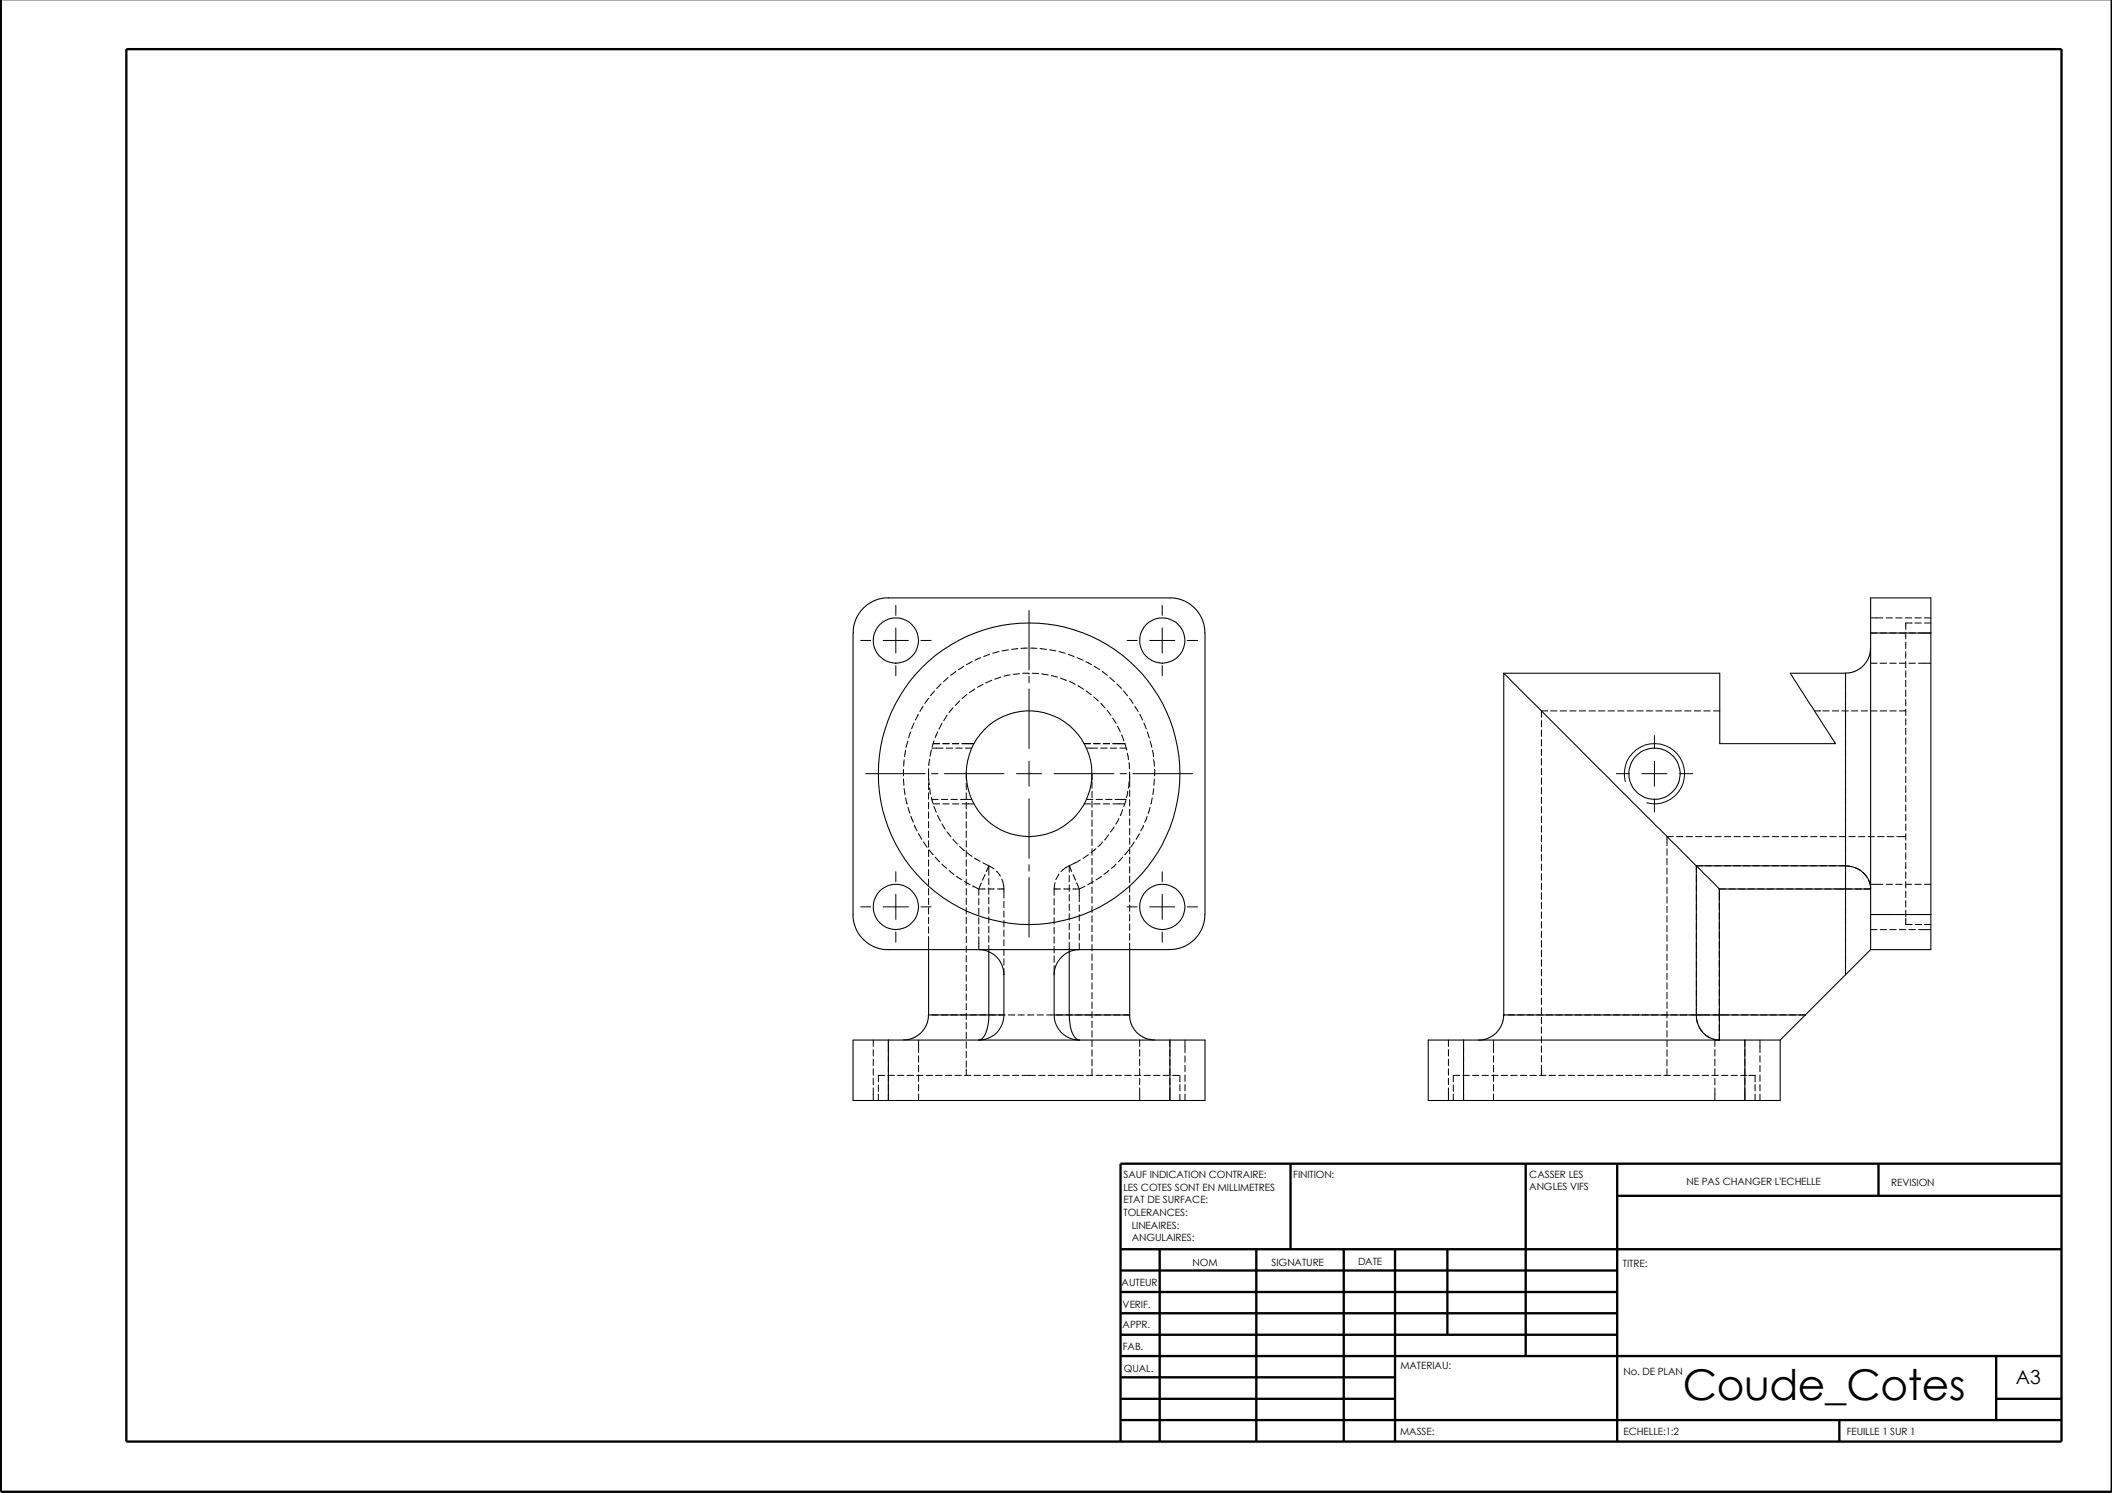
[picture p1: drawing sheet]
<svg xmlns="http://www.w3.org/2000/svg" width="420mm" height="297mm" viewBox="0 0 420 297" stroke-linecap="round" stroke-linejoin="round" font-family="sans-serif">
<g fill="none" stroke="#000" stroke-width=".47">
<path d="M.2 -.1v296.9h419.9v-296.9M25.1 9.8h385v277h-385zM256.7 231.5v17M303.5 231.5v38.3M321.7 231.5v55.3M321.7 237.9h88.4M373.7 231.5v6.4M410.1 231.5h-187.2v55.3M222.9 248.5h187.2M222.9 257h98.8M222.9 252.8h98.8M230.7 248.5v38.3"/>
<path d="M249.9 248.5v38.3M267.3 248.5v38.3M277.5 248.5v38.3M287.9 248.5v17.1M222.9 278.3h54.6M222.9 274h54.6M222.9 269.8h187.2M222.9 265.6h98.8M222.9 261.3h98.8M397.1 278.3h13M397.1 269.8v12.7M222.9 282.5h187.2"/>
<path d="M365.9 282.5v4.3"/>
</g>
<g fill="none" stroke="#000" stroke-width=".2">
<path d="M171.2 127.4h2M175.7 127.4h5M178.2 120.4v2M178.2 124.9v5M178.2 132.4v2.1M183.2 127.4h2M184.7 138.9l-.7 1.1M185.9 137.5l-.8 .9M187.2 136.1l-.9 .8M188.6 134.8l-.9 .8M190.1 133.6l-1 .8M190.9 139.4l-.9 .9"/>
<path d="M191.7 132.5l-1 .8M192.4 138.2l-1 .8M193.4 131.6l-1.1 .6M193.9 137.1l-1 .7M195.1 130.9l-1.1 .5M195.6 136.1l-1.1 .6M196.9 130.2l-1.2 .4M197.3 135.3l-1.2 .5M198.7 129.6l-1.2 .4M199.1 134.7l-1.2 .4M200.6 129.3l-1.3 .2M200.9 134.3l-1.2 .2"/>
<path d="M202.5 129l-1.3 .2M202.8 134l-1.2 .2M203.4 133.9h1.3M204.4 128.9l-1.3 .1M204.7 133.9h.1M204.7 121.5v11.8M204.7 134.5v1.3M204.7 137.1v11.8M205 128.9l1.3 .1M205.3 133.9l1.3 .1M206.9 129l1.3 .2M207.3 134.1l1.2 .2"/>
<path d="M208.8 129.3l1.2 .2M209.2 134.4l1.2 .3M210.7 129.6l1.2 .4M211 134.9l1.2 .5M212.5 130.2l1.2 .4M212.8 135.6l1.1 .5M214.3 130.9l1.2 .5M214.4 136.4l1.1 .7M216 131.7l1.2 .5M216.1 137.5l1 .7M217.6 138.6l.9 .9M217.7 132.5l1.1 .7"/>
<path d="M219 139.9l.8 .9M219.3 133.6l1 .8M220.8 134.8l.9 .8M222.2 136.1l.9 .8M223.5 137.5l.8 .9M224.2 127.4h2M224.7 138.9l.7 1.1M228.7 127.4h5M231.2 120.4v2M231.2 124.9v5M231.2 132.4v2.1M236.2 127.4h2"/>
<path d="M367.1 133.9v1.3M367.1 135.8v1.3M367.1 137.8v1.2M367.1 139.7v1.2M372.1 125.9h1.3M372.1 122.9h2.5M372.1 132h1.3M374 125.9h1.3M374 132h1.3M375.2 122.9h1.3M376 125.9h1.2M376 132h1.2"/>
<path d="M377.1 122.9h1.3M377.9 125.9h1.2M377.9 132h1.2M379 122.9h1.3M379.1 125.9v1.2M379.1 127.8v1.2M379.1 129.7v1.2M379.1 131.6v1.2M379.1 133.5v1.2M379.1 135.4v1.3M379.1 137.3v1.3M379.1 139.2v1.3"/>
<path d="M379.8 125.9h1.2M379.8 132h1.2M380.4 124h-1.3v1.2M380.9 122.9h1.3M380.9 124h1.3M381.7 125.9h2.4M381.7 132h2.4M382.9 122.9h1.2M382.9 124h1.2M172.2 153.9h11.9M179.7 153.1v1.2M179.7 155l.1 1.3"/>
<path d="M179.9 151.2l-.1 1.2M179.9 156.9l.1 1.2M180.2 149.3l-.3 1.2M180.2 158.7l.3 1.3M180.6 147.4l-.4 1.3M181.1 145.6l-.3 1.2M181.9 143.8l-.6 1.2M182.7 142.1l-.6 1.2M183.6 140.5l-.6 1.1M184.7 155l.2 1.1M184.7 153v2.2M184.7 155.8v1.3"/>
<path d="M184.7 157.7v1.3M184.7 159.6v1.3M184.9 156.8l.2 1.2M184.9 151l-.1 1.3M185.3 158.6l.3 1.3M185.3 149.2l-.3 1.3M185.3 153.9h1.3M185.4 159h1.2M185.4 148.8h2.2M185.7 148h1.2M185.7 159.9h1.2M185.8 147.4l-.3 1.2"/>
<path d="M186.6 145.6l-.6 1.2M187.3 159h1.2M187.4 143.9l-.6 1.1M187.6 148h1.2M187.6 159.9h1.2M187.9 153.9h11.8M188.2 148.8h1.3M188.4 142.3l-.7 1.1M189.2 159h1.2M189.5 148h1.2M189.5 159.9h1.2M189.6 140.8l-.8 1"/>
<path d="M190.1 148.8h1.3M191.1 159h2.2M191.4 148h2.3M191.4 159.9h2.3M192.1 148.8h1.2M192.2 153.9v1.3M192.2 155.8v1.3M192.2 157.7v1.3M192.2 159.6v1.3M202.2 153.9h5M204.7 151.4v5M204.7 158.9v11.9"/>
<path d="M209.7 153.9h11.9M215.7 148h1.2M215.7 159.9h1.2M216.1 159h1.3M216.1 148.8h2.2M217.2 153.9v1.3M217.2 155.5v1.3M217.2 157.4v1.3M217.2 159.3v1.3M217.6 148h1.3M217.6 159.9h1.3M218 159h1.3"/>
<path d="M219 148.8h1.2M219.5 148h1.3M219.5 159.9h1.3M220 159h1.2M220.2 141.3l.8 1M220.9 148.8h1.3M221.3 142.9l.7 1M221.4 148h2.4M221.4 159.9h2.4M221.9 159h2.2M222.3 144.5l.6 1.1M222.8 148.8h1.3"/>
<path d="M222.8 153.9h1.3M223.2 146.2l.4 1.2M223.8 148l.3 1.2M224 159.3l-.4 1.2M224.3 149.9l.2 1.2M224.4 157.4l-.3 1.3M224.6 151.7l.1 1.3M224.6 155.5l-.1 1.3M224.7 153.6v1.3M224.7 153.9v1.3M224.7 155.3v1.2M224.7 157.2v1.3"/>
<path d="M224.7 159.1v1.3M225.4 153.9h11.8M225.8 140.5l.6 1.1M226.8 142.1l.5 1.2M227.6 143.8l.4 1.2M228.2 145.6l.4 1.2M228.8 147.4l.3 1.3M229.2 158.7l-.3 1.3M229.3 149.3l.2 1.2M229.5 156.9l-.1 1.2M229.5 151.2l.1 1.2M229.6 155v1.3"/>
<path d="M229.7 153.1v1.2M306.7 143.3v1.3M306.7 145.2v1.3M306.7 147.2v1.2M306.7 149.1v1.2M306.7 151v1.2M306.7 152.9v1.2M306.7 154.8v1.2M306.7 156.7v1.2M306.7 158.6v1.3M307.9 141.4h-1.2v1.3M308.5 141.4h1.2"/>
<path d="M310.4 141.4h1.2M312.3 141.4h1.3M314.2 141.4h1.3M316.1 141.4h1.3M318 141.4h1.3M319.9 141.4h1.3M321.6 153.9h2.5M321.8 141.4h1.3M323.3 155.5a6 6 0 0 1 5.3-7.6 6 6 0 0 1 6.5 6.5 6 6 0 0 1-7.5 5.3M323.7 141.4h1.3M325.6 141.4h1.3M326.6 153.9h5"/>
<path d="M327.5 141.4h1.3M329.1 146.3v2.6M329.1 151.4v5M329.1 158.9v2.6M329.4 141.4h1.3M331.3 141.4h1.3M333.2 141.4h1.3M334.1 153.9h2.7M335.1 141.4h1.3M337 141.4h1.3M339 141.4h1.2M340.9 141.4h1.2"/>
<path d="M361 141.4h1.2M362.6 141.4h1.3M364.5 141.4h1.3M366.4 141.4h1.3M367.1 141.6v1.2M367.1 143.5v1.2M367.1 145.4v1.2M367.1 147.3v1.2M367.1 149.2v1.3M367.1 151.1v1.3M367.1 153v1.3M367.1 154.9v1.3"/>
<path d="M367.1 156.8v1.3M367.1 158.7v1.3M368.3 141.4h1.3M370.2 141.4h1.3M372.1 141.4h1.3M374 141.4h1.3M376 141.4h1.2M377.9 141.4h1.2M379.1 141.1v1.3M379.1 143v1.3M379.1 144.9v1.3M379.1 146.8v1.3"/>
<path d="M379.1 148.7v1.3M379.1 150.6v1.3M379.1 152.5v1.3M379.1 154.4v1.3M379.1 156.3v1.3M379.1 158.2v1.3M178.2 173.4v2M178.2 177.9v5M180.6 160.6l.4 1.2M181.2 162.4l.5 1.2M181.9 164.2l.5 1.1M182.7 165.9l.7 1.1"/>
<path d="M183.7 167.5l.7 1.1M184.7 161.5v1.3M184.7 163.4v1.3M184.7 165.4v1.2M184.7 167.3v1.2M184.7 169.2v1.2M184.7 171.1v1.2M184.7 173v1.2M184.7 174.9v1.2M184.7 176.8v1.3M184.7 178.7v1.3M184.8 169.1l.8 1"/>
<path d="M185.8 160.4l.5 1.2M186 170.5l.9 .9M186.5 162.2l.6 1.2M187.4 171.9l.9 .9M187.4 163.9l.6 1.1M188.4 165.5l.8 1M188.8 173.2l1 .8M189.6 167l.8 .9M190.3 174.4l1 .6M190.9 168.4l.9 .8M191.9 175.4l1.1 .6M192.2 161.5v1.3"/>
<path d="M192.2 163.4v1.3M192.2 165.4v1.2M192.2 167.3v1.2M192.2 169.2v1.2M192.2 171.1v1.2M192.2 173v1.2M192.2 174.9v1.2M192.2 176.8v1.3M192.2 178.7v1.3M192.4 169.6l1 .8M193.6 176.3h.1M193.6 176.3l1.1 .6"/>
<path d="M193.9 170.7l1.1 .7M194.7 176.9h1.3M194.7 176.9v1.2M194.7 178.8v1.2M195.2 175.7l-.5 1.2M195.5 171.7l1.2 .6M195.9 174l-.5 1.1M196.5 176.9h1.3M196.7 172.3v1.8M196.7 174.8v1.2M196.7 176.7v1.2M196.7 178.6v1.2"/>
<path d="M196.7 172.3l-.5 1.1M196.7 172.3l1.1 .6M198.2 173.3l.8 1M198.4 176.9h1.3M199.3 174.9l.4 1.2v.8M199.7 176.9v1.8M199.7 179.3v1.3M204.7 172v1.3M204.7 174.6v11.8M209.7 176.9h1.3M209.7 176.9v1.2M209.7 178.8v1.2"/>
<path d="M209.9 175.6l-.2 1.3M210.7 173.9l-.7 1.1M211.6 176.9h1.3M212.7 172.3l.5 1.1M212.7 172.3l-.7 .3-.9 .8M212.7 172.3v1.2M212.7 174.2v1.2M212.7 176.1v1.2M212.7 178v1.2M212.7 179.9v1.2M213.4 176.9h1.3M213.5 174l.5 1.1"/>
<path d="M214.2 175.7l.5 1.2M214.7 176.9v2.5M214.9 171.1l-2.2 1.2M215.8 176.3l-1.1 .6M216.5 170.1l-1 .7M217.2 161.2v1.3M217.2 163.2v1.2M217.2 165.1v1.2M217.2 167v1.2M217.2 168.9v1.2M217.2 170.8v1.2M217.2 172.7v1.2"/>
<path d="M217.2 174.6v1.3M217.2 176.5v1.3M217.2 178.4v1.3M217.5 175.4l-1.1 .6M218 168.9l-1 .8M219.1 174.4l-1.1 .6M219.4 167.5l-.9 .9M220.5 166.1l-.7 1M220.6 173.2l-1 .7M221.6 164.5l-.7 1M222 171.9l-.9 .9M222.6 162.9l-.6 1.1"/>
<path d="M223.3 161.1l-.4 1.2M223.3 170.5l-.8 .9M224.6 169.1l-.8 1M224.7 161v1.3M224.7 162.9v1.3M224.7 164.8v1.3M224.7 166.7v1.3M224.7 168.6v1.3M224.7 170.5v1.3M224.7 172.4v1.3M224.7 174.3v1.3M224.7 176.2v1.3"/>
<path d="M224.7 178.1v1.3M225.7 167.5l-.8 1.1M226.6 165.9l-.6 1.1M227.5 164.2l-.6 1.1M228.2 162.4l-.5 1.2M228.8 160.6l-.4 1.2M231.2 173.4v2M231.2 177.9v5M306.7 160.5v1.3M306.7 162.4v1.3M306.7 164.3v1.3M306.7 166.2v1.3"/>
<path d="M306.7 168.1v1.3M306.7 170v1.3M306.7 171.9v1.3M306.7 173.8v1.3M306.7 175.7v1.3M306.7 177.6v1.3M306.7 179.5v1.3M331.6 168.9v1.2M331.6 170.8v1.2M331.6 172.7v1.2M331.6 174.6v1.3M331.6 176.5v1.3"/>
<path d="M331.6 178.4v1.3M332.9 166.5h-1.3v1.7M333.5 166.5h1.3M335.4 166.5h1.3M337.3 166.5h1.3M337.5 174.2v1.2M337.5 176.1v1.2M337.5 178v1.2M337.5 179.9v1.2M338.7 172.3h-1.2v1.2M339.2 172.3h1.3M339.2 166.5h1.3"/>
<path d="M341.1 172.3h1.3M341.2 166.5h1.2M342 179.7v1.3M343 172.3h1.3M343.1 166.5h1.2M343.3 176.9h-1.3v2.2M343.9 176.9h1.3M344.9 172.3h1.3M345 166.5h1.2M345.9 176.9h1.2M346.8 172.3h1.3M346.9 166.5h1.2"/>
<path d="M347.8 176.9h1.2M348.7 172.3h1.3M348.8 166.5h1.2M349.7 176.9h1.2M350.6 172.3h1.3M350.7 166.5h1.2M351.6 176.9h1.2M352.5 172.3h1.3M352.6 166.5h1.3M353.5 176.9h1.2M354.4 172.3h1.3M354.5 166.5h1.3"/>
<path d="M355.4 176.9h1.2M356.4 172.3h1.2M356.4 166.5h1.3M357.3 176.9h1.3M358.3 172.3h1.2M358.3 166.5h1.3M359.2 176.9h1.3M360.2 172.3h1.2M360.2 166.5h1.3M361.1 176.9h1.3M362.1 172.3h1.2M362.1 166.5h1.3"/>
<path d="M363 176.9h1.3M364 172.3h1.2M364 166.5h1.3M364.9 176.9h3.5M365.9 172.3l2.5 .1M365.9 166.5h1.3M367.1 160.6v1.3M367.1 162.5v1.3M367.1 164.4v1.3M367.1 166.3v1.3M367.1 168.2v1.3M367.1 170.1v3.4"/>
<path d="M367.1 173.7v1.3M367.1 175.6v2.5M367.1 178.8v1.2M367.8 166.5h1.3M369 172.6l1.1 .6M369.1 176.9h1.2M369.7 166.5h1.3M370.6 173.6l.8 .9M370.9 176.9h1.2M371.6 166.5h1.3M371.7 175.1l.4 1.2M372.1 175.9h2.5"/>
<path d="M373.5 166.5h1.3M375.2 175.9h1.3M375.4 166.5h1.3M377.1 175.9h1.3M377.3 166.5h1.8M379 175.9h1.3M379.1 160.1v1.3M379.1 162.1v1.2M379.1 164v1.2M379.1 165.9v1.2M379.1 167.8v1.2M379.1 169.7v1.2"/>
<path d="M379.1 171.6v1.2M379.1 173.5v1.3M379.1 175.4v1.3M379.1 177.3v1.3M379.1 179.2v1.3M380.9 175.9h1.3M382.9 175.9h1.2M171.2 180.4h2M175.7 180.4h5M178.2 185.4v2.1M183.2 180.4h2M184.7 180.6v1.3"/>
<path d="M184.7 182.5v1.3M184.7 184.4v1.3M184.7 186.3v1.3M184.7 187.7v1.2M192.2 180.6v1.3M192.2 182.5v1.3M192.2 184.4v1.3M192.2 186.3v1.3M192.2 188.2v1.3M192.2 190.1v1.3M192.2 192v1.3M192.2 193.9v1.3"/>
<path d="M192.2 195.8v1.3M192.2 197.7v1.3M192.2 199.6v1.3M194.7 180.7v1.2M194.7 182.6v1.3M194.7 184.5v1.3M194.7 186.4v2.5M196.7 180.5v1.2M196.7 182.4v1.2M196.7 184.3v1.2M196.7 186.2v1.3M196.7 188.1v1.3"/>
<path d="M199.7 181.2v1.3M199.7 183.1v1.3M199.7 185v1.3M199.7 186.9v1.3M199.7 188.8v1.3M199.7 190.8v1.2M199.7 192.7v1.2M209.7 180.7v1.2M209.7 182.6v1.3M209.7 184.5v1.3M209.7 186.4v1.3M209.7 188.3v1.3"/>
<path d="M209.7 190.2v1.3M209.7 192.1v1.8M212.7 181.8v1.2M212.7 183.7v1.3M212.7 185.6v1.3M212.7 187.5v1.9M214.7 180v1.3M214.7 181.9v1.3M214.7 183.9v1.2M214.7 185.8v1.2M214.7 187.7v1.2M217.2 180.3v1.3"/>
<path d="M217.2 182.2v1.3M217.2 184.1v1.3M217.2 186v1.3M217.2 187.9v1.3M217.2 189.8v1.3M217.2 191.7v1.3M217.2 193.6v1.3M217.2 195.5v1.3M217.2 197.4v1.3M217.2 199.3v1.3M224.2 180.4h2M224.7 180v1.3"/>
<path d="M224.7 181.9v1.3M224.7 183.9v1.2M224.7 185.8v1.2M224.7 187.7v1.2M228.7 180.4h5M231.2 185.4v2.1M236.2 180.4h2M306.7 181.4v1.3M306.7 183.3v1.3M306.7 185.3v1.2M306.7 187.2v1.2M306.7 189.1v1.2"/>
<path d="M306.7 191v1.2M306.7 192.9v1.2M306.7 194.8v1.2M306.7 196.7v1.3M306.7 198.6v1.3M331.6 180.3v1.3M331.6 182.2v1.3M331.6 184.1v1.3M331.6 186v1.3M331.6 187.9v1.3M331.6 189.8v1.3M331.6 191.7v1.3"/>
<path d="M331.6 193.6v1.3M331.6 195.5v1.3M331.6 197.4v1.3M331.6 199.3v1.3M337.5 181.8v1.2M337.5 183.7v1.3M337.5 185.6v1.3M337.5 187.5v1.3M337.5 189.4v1.3M337.5 191.3v1.3M337.5 193.2v1.3M337.5 195.1v1.3"/>
<path d="M337.5 197v1.3M337.5 198.9v1.3M342 181.6v1.3M342 183.5v1.3M342 185.4v1.3M342 187.3v1.3M342 189.2v1.3M342 191.1v1.3M342 193v1.3M342 194.9v1.3M342 196.8v1.3M342 198.8v1.2"/>
<path d="M367.1 180.7v1.2M367.1 182.6v1.3M367.1 184.5v1.3M367.1 186.4v1.3M367.1 188.3v1.3M367.1 190.2v1.3M367.1 192.1v1.8M372.1 181.9h2.5M372.1 185h1.3M374 185h1.3M375.2 181.9h1.3M376 185h1.2"/>
<path d="M377.1 181.9h1.3M377.9 185h1.2M379 181.9h1.3M379.1 181.1v1.3M379.1 182.7v1.2h1.3M379.8 185h1.2M380.9 181.9h1.3M381 183.9h1.3M381.7 185h2.4M382.9 181.9h1.2M382.9 183.9h1.2M173.7 206.9v1.3"/>
<path d="M173.7 208.8v1.3M173.7 210.7v1.3M173.7 212.6v1.3M173.7 214.5v1.3M173.7 216.5v2.4M174.7 215.9v1.2M174.7 217.7v1.2M176 214h-1.3v1.2M176.6 214h1.3M176.7 206.9v2.5M176.7 210.1v1.2M176.7 212v1.2"/>
<path d="M176.7 213.9v1.2M176.7 215.8v1.2M176.7 217.7v1.2M178.6 214h1.2M180.5 214h1.2M182.4 214h1.2M182.7 206.9v2.5M182.7 210.1v1.2M182.7 212v1.2M182.7 213.9v1.2M182.7 215.8v1.2M182.7 217.7v1.2"/>
<path d="M184.3 214h1.2M185.4 201.9h1.2M186.2 214h1.2M187.3 201.9h1.2M188.1 214h1.2M189.2 201.9h1.2M190 214h1.3M191.1 201.9h1.3M191.9 214h1.3M192.2 201.5v1.3M192.2 203.5v1.2M192.2 205.4v1.2"/>
<path d="M192.2 207.3v1.2M192.2 209.2v1.2M192.2 211.1v1.2M192.2 212.7v1.3M193 201.9h1.3M193.8 214h1.3M194.9 201.9h1.3M195.7 214h1.3M196.8 201.9h1.3M197.6 214h1.3M198.7 201.9h1.3M199.5 214h1.3"/>
<path d="M200.6 201.9h1.3M201.4 214h1.3M202.5 201.9h1.3M203.3 214h2.7M204.4 201.9h1.3M206.3 201.9h1.3M206.6 214h1.3M208.2 201.9h1.3M208.5 214h1.3M210.1 201.9h1.3M210.4 214h1.3M212 201.9h1.3"/>
<path d="M212.3 214h1.3M213.9 201.9h1.3M214.2 214h1.3M215.8 201.9h1.3M216.1 214h1.3M217.2 201.3v1.2M217.2 203.2v1.2M217.2 205.1v1.2M217.2 207v1.2M217.2 208.9v1.2M217.2 210.8v1.2M217.2 212.7v1.3"/>
<path d="M217.8 201.9h1.2M218 214h1.3M219.7 201.9h1.2M220 214h1.2M221.6 201.9h1.2M221.9 214h1.2M223.5 201.9h1.2M223.8 214h1.2M225.7 214h1.2M226.7 206.9v1.3M226.7 208.8v1.3M226.7 210.7v1.3"/>
<path d="M226.7 212.6v1.3M226.7 214.5v1.3M226.7 216.5v2.4M227.6 214h1.2M229.5 214h1.2M231.4 214h1.3M232.7 206.9v1.3M232.7 208.8v1.3M232.7 210.7v1.3M232.7 212.6v1.3M232.7 214.5v1.3M232.7 216.5v2.4"/>
<path d="M233.3 214h1.3M234.7 214v1.2M234.7 215.8v1.2M234.7 217.7v1.2M235.7 206.9v2.5M235.7 210.1v1.2M235.7 212v1.2M235.7 213.9v1.2M235.7 215.8v1.2M235.7 217.7v1.2M288.2 206.9v1.3M288.2 208.8v1.3"/>
<path d="M288.2 210.7v1.3M288.2 212.6v1.3M288.2 214.5v1.3M288.2 216.5v2.4M289.1 215.9v1.2M289.1 217.7v1.2M290.4 214h-1.3v1.2M291 214h1.3M291.2 206.9v2.5M291.2 210.1v1.2M291.2 212v1.2M291.2 213.9v1.2"/>
<path d="M291.2 215.8v1.2M291.2 217.7v1.2M292.9 214h1.3M294.8 214h1.3M296.7 214h1.3M297.1 206.9v2.5M297.1 210.1v1.2M297.1 212v1.2M297.1 213.9v1.2M297.1 215.8v1.2M297.1 217.7v1.2M298.7 214h1.2"/>
<path d="M299.2 201.9h.2M300 201.9h1.3M300.6 214h1.2M301.9 201.9h1.3M302.5 214h1.2M303.8 201.9h1.3M304.4 214h1.2M305.7 201.9h1.3M306.3 214h1.2M306.7 200.5v1.3M306.7 202.4v1.3M306.7 204.3v1.3"/>
<path d="M306.7 206.2v1.3M306.7 208.1v1.3M306.7 210v1.3M306.7 211.9v2.1M307.6 201.9h1.3M308.2 214h1.2M309.5 201.9h1.3M310.1 214h1.3M311.4 201.9h1.3M312 214h1.3M313.3 201.9h1.3M313.9 214h1.3"/>
<path d="M315.2 201.9h1.3M315.8 214h1.3M317.1 201.9h1.3M317.7 214h1.3M319.1 201.9h1.2M319.6 214h1.3M321 201.9h1.2M321.5 214h1.3M322.9 201.9h1.2M323.4 214h1.3M324.8 201.9h1.2M325.3 214h1.3"/>
<path d="M326.7 201.9h1.2M327.2 214h1.3M328.6 201.9h1.2M329.1 214h1.3M330.5 201.9h1.3M331 214h1.3M331.6 201.3v1.2M331.6 203.2v1.2M331.6 205.1v1.2M331.6 207v1.2M331.6 208.9v1.2M331.6 210.8v1.2"/>
<path d="M331.6 212.7v1.3M332.4 201.9h1.3M332.9 214h1.3M334.3 201.9h1.3M334.8 214h1.3M336.2 201.9h2.5M336.8 214h1.2M337.5 202.4l.2 1.3M337.5 200.7v1.2M338 204.3l.7 1M338.7 214h1.2M338.9 201.9h1.2"/>
<path d="M339.1 205.8l1.1 .7M340.6 214h1.2M340.8 201.9h3.1M341.2 206.9v1.3M341.2 208.8v1.3M341.2 210.7v1.3M341.2 212.6v1.3M341.2 214.5v1.3M341.2 216.5v2.4M342 205.7v1.2l-1.2-.2M342 200.7v2.5M342 203.8v1.3"/>
<path d="M342.5 214h1.2M344.4 214h1.2M344.5 201.9h1.3M346.3 214h1.2M346.4 201.9h1.3M347.1 206.9v1.3M347.1 208.8v1.3M347.1 210.7v1.3M347.1 212.6v1.3M347.1 214.5v1.3M347.1 216.5v2.4M347.9 214h1.3v1.2"/>
<path d="M348.3 201.9h1.3M349.2 215.8v1.2M349.2 217.7v1.2M350.1 206.9v2.5M350.1 210.1v1.2M350.1 212v1.2M350.1 213.9v1.2M350.1 215.8v1.2M350.1 217.7v1.2M350.3 201.9h1.2M352.2 201.9h1.2M354.1 201.9h1.2"/>
<path d="M356 201.9h1.2M357.9 201.9h1.2"/>
</g>
<g fill="none" stroke="#000" stroke-width=".21">
<path d="M372.1 119h12v69.9h-12zM169.7 125.9v56.7l.3 1.5 .5 1.2 .8 1.1 .9 1 1.9 1.1 1.9 .4h57.4l1.2-.2 1-.4 1.1-.6 1-.9 .8-.9 .7-1.4 .4-1.3 .1-1.3M169.7 125.9l.1-1.3 .4-1.3 .7-1.3 .8-1 1.1-.9 1-.6 1-.3 1.2-.2h57.4l1.9 .4 1.9 1.2 1 1 .9 1.4 .4 1.2 .2 1.7v56M299.2 133.9l38.3 38.4M299.2 133.9h42.9v14.1h23.1l-9.1-14.1h11v60M299.2 133.9v68M372.1 128.9l-.3 2-.7 1.1-.7 .7-1.7 1-1.6 .2M372.1 125.9h12M337.5 172.3v29.6a4.8 4.8 0 0 0 4.5 5v-30M337.5 172.3h29.6a4.9 4.9 0 0 1 5 4.6h-30.1M337.5 172.3l4.5 4.6M184.7 188.9v13"/>
<path d="M194.7 188.9a5 5 0 0 1 5 5v8M196.7 189.4v12.5a6.8 6.8 0 0 1-1.3 4.8l-.7 .2a4.9 4.9 0 0 0 5-5M212.7 189.4l.1 13.3a4.9 4.9 0 0 0 1.6 4.2h.3a5 5 0 0 1-5-5M214.7 188.9a5.1 5.1 0 0 0-5 5v8M224.7 188.9v13M367.1 193.9l-8 8M372.1 188.9l-5 5M372.1 181.9h12M169.7 206.9h70v12h-70zM176.7 206.9v12M184.7 201.9l-.3 1.9-.7 1.2-.7 .7-1.7 1-1.6 .2M184.7 201.9h15"/>
<path d="M209.7 201.9h15M224.7 201.9l.1 .9 .3 1 .4 .9 .8 .9 1.5 .9 1.9 .4M232.7 206.9v12M284.1 206.9h70v12h-70zM291.2 206.9v12M299.2 201.9l-.3 1.7-.5 .9-.8 1.1-.9 .6-.9 .5-1.7 .2M299.2 201.9h59.9M347.1 206.9v12M359.1 201.9l-5 5"/>
<circle cx="178.2" cy="127.4" r="4.5"/>
<circle cx="231.2" cy="127.4" r="4.5"/>
<circle cx="204.7" cy="154" r="12.5"/>
<circle cx="204.7" cy="153.9" r="30"/>
<circle cx="329.2" cy="153.9" r="5.1"/>
<circle cx="178.2" cy="180.4" r="4.5"/>
<circle cx="231.2" cy="180.4" r="4.5"/>
</g>
<text font-size="8.4" x="334.8" y="278.5">Coude_Cotes</text>
<text font-size="3.9" x="401.1" y="275.4">A3</text>
<g font-size="2">
<text x="223.5" y="234.4">SAUF INDICATION CONTRAIRE:</text>
<text x="223.5" y="236.9">LES COTES SONT EN MILLIMETRES</text>
<text x="223.5" y="239.4">ETAT DE SURFACE:</text>
<text x="257.3" y="234.4">FINITION:</text>
<text x="304.2" y="236.9">ANGLES VIFS</text>
<text x="304.2" y="234.4">CASSER LES</text>
<text x="335.5" y="235.8">NE PAS CHANGER L'ECHELLE</text>
<text x="376.2" y="236">REVISION</text>
<text x="223.5" y="241.9">TOLERANCES:</text>
<text x="225.2" y="244.4">LINEAIRES:</text>
<text x="225.2" y="246.9">ANGULAIRES:</text>
<text x="237.3" y="251.8">NOM</text>
<text x="253" y="251.8">SIGNATURE</text>
<text x="270.2" y="251.8">DATE</text>
<text x="223.1" y="255.9">AUTEUR</text>
<text x="322.9" y="252.1">TITRE:</text>
<text x="223.3" y="260.2">VERIF.</text>
<text x="223.3" y="264.3">APPR.</text>
<text x="223.4" y="268.6">FAB.</text>
<text x="223.6" y="273">QUAL.</text>
<text x="278.6" y="272.4">MATERIAU:</text>
<text x="323" y="273.5">No. DE PLAN</text>
<text x="278.5" y="285.4">MASSE:</text>
<text x="323" y="285.5">ECHELLE:1:2</text>
<text x="367.4" y="285.5">FEUILLE 1 SUR 1</text>
</g>
</svg>
